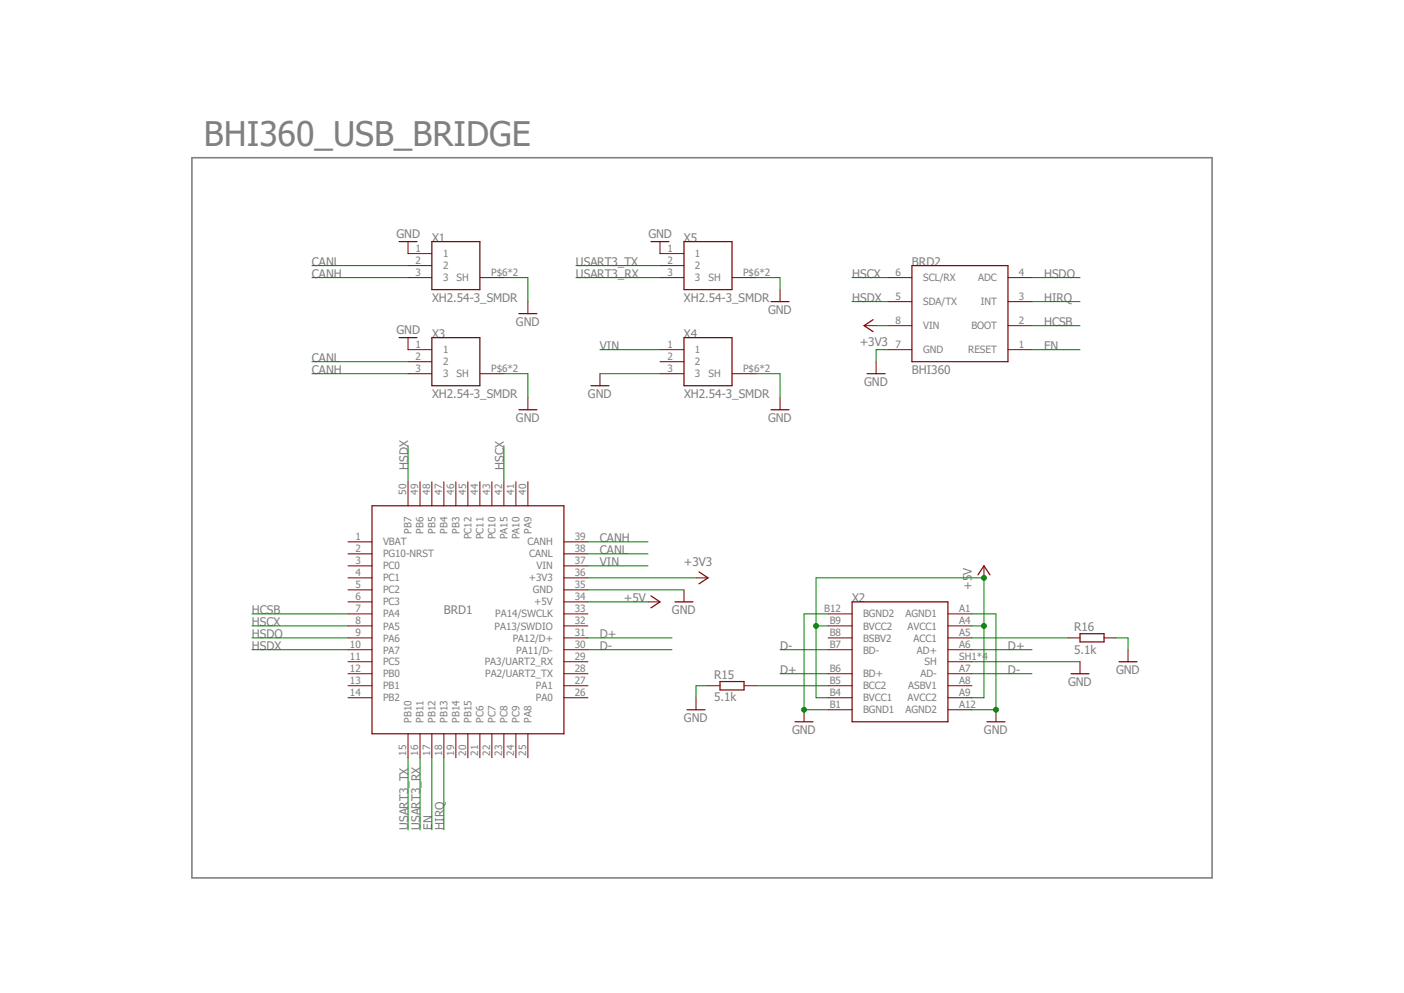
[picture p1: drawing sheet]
<svg xmlns="http://www.w3.org/2000/svg" width="297mm" height="210mm" viewBox="0 0 297 210" stroke-linecap="round" stroke-linejoin="round" font-family="sans-serif">
<path d="M40.6 33.4h215.8v152.3h-215.8z" fill="none" stroke="#808080" stroke-width=".34"/>
<g fill="none" stroke="#800000" stroke-width=".21">
<path d="M86.3 51.1v2.5h5.1M86.3 58.7h5.1M86.3 56.2h5.1M101.5 58.7h5.1M139.6 58.7h5.1M139.6 56.2h5.1M139.6 51.1v2.5h5.1M154.9 58.7h5M187.9 58.7h5M213.2 58.7h5.1M86.3 71.4v2.6h5.1M86.3 76.5h5.1"/>
<path d="M86.3 79h5.1M101.5 79h5.1M111.7 63.8v2.5M126.9 79v2.6M139.6 74h5.1M139.6 76.5h5.1M139.6 79h5.1M154.9 79h5M165 61.3v2.5M182.8 68.9h2.5M185.3 76.5v2.5M187.9 74h5"/>
<path d="M187.9 68.9h5M187.9 63.8h5M213.2 74h5.1M213.2 68.9h5.1M213.2 63.8h5.1M111.7 84.1v2.6M165 84.1v2.6M73.6 117.1h5.1M73.6 114.6h5.1M73.6 119.7h5.1M86.3 101.9v5.1M88.9 101.9v5.1"/>
<path d="M91.4 101.9v5.1M93.9 101.9v5.1M96.4 101.9v5.1M99 101.9v5.1M101.5 101.9v5.1M104.1 101.9v5.1M106.6 101.9v5.1M109.1 101.9v5.1M111.7 101.9v5.1M119.3 117.1h5.1M119.3 114.6h5.1M119.3 119.7h5.1"/>
<path d="M208.2 119.7v2.5M73.6 127.3h5.1M73.6 124.8h5.1M73.6 122.2h5.1M73.6 140h5.1M73.6 129.8h5.1M73.6 132.4h5.1M73.6 134.9h5.1M73.6 137.4h5.1M119.3 127.3h5.1M119.3 124.8h5.1M119.3 122.2h5.1"/>
<path d="M119.3 140h5.1M119.3 129.8h5.1M119.3 132.4h5.1M119.3 134.9h5.1M119.3 137.4h5.1M137.1 127.3h2.5M144.7 124.8v2.5M147.2 122.2h2.6M175.2 129.8h5.1M175.2 132.4h5.1M175.2 134.9h5.1M175.2 137.4h5.1"/>
<path d="M200.5 140h5.1M200.5 129.8h5.1M200.5 132.4h5.1M200.5 134.9h5.1M200.5 137.4h5.1M225.9 134.9h2.6M228.5 140v2.5M233.6 134.9h2.5M238.6 137.4v2.6M73.6 147.6h5.1M73.6 145h5.1M73.6 142.5h5.1"/>
<path d="M86.3 155.2v5.1M88.9 155.2v5.1M91.4 155.2v5.1M93.9 155.2v5.1M96.4 155.2v5.1M99 155.2v5.1M101.5 155.2v5.1M104.1 155.2v5.1M106.6 155.2v5.1M109.1 155.2v5.1M111.7 155.2v5.1M119.3 147.6h5.1"/>
<path d="M119.3 145h5.1M119.3 142.5h5.1M147.2 147.6v2.5M149.8 145h2.5M157.4 145h2.5M170.1 150.1v2.6M175.2 147.6h5.1M175.2 145h5.1M175.2 142.5h5.1M175.2 150.1h5.1M200.5 147.6h5.1M200.5 145h5.1"/>
<path d="M200.5 142.5h5.1M200.5 150.1h5.1M210.7 150.1v2.6"/>
</g>
<g fill="none" stroke="#800000" stroke-width=".25">
<path d="M84.4 51.1h3.8M91.4 51.1h10.1v10.2h-10.1zM137.7 51.1h3.8M144.7 51.1h10.2v10.2h-10.2zM192.9 56.2h20.3v20.3h-20.3zM84.4 71.4h3.8M91.4 71.4h10.1v10.2h-10.1zM109.8 66.3h3.8M144.7 71.4h10.2v10.2h-10.2zM163.1 63.8h3.8M183.4 79h3.8M184.7 67.6l-1.9 1.3 1.9 1.2"/>
<path d="M109.8 86.7h3.8M125 81.6h3.8M163.1 86.7h3.8M78.7 107h40.6v48.2h-40.6zM137.7 126l1.9 1.3-1.9 1.3M142.8 127.3h3.8M147.9 120.9l1.9 1.3-1.9 1.3M180.3 127.3h20.2v25.4h-20.2zM206.9 121.6l1.3-1.9 1.2 1.9M228.5 134h5.1v1.8h-5.1zM236.7 140h3.8M145.3 150.1h3.8"/>
<path d="M152.3 144.1h5.1v1.8h-5.1zM168.2 152.7h3.8M208.8 152.7h3.8M226.6 142.5h3.8"/>
</g>
<path d="M187.9 74h-2.6v2.5M124.4 124.8h20.3M175.2 129.8h-5.1v20.3h5.1M236.1 134.9h2.5v2.5M149.8 145h-2.6v2.6" fill="none" stroke="#008000" stroke-width=".21"/>
<circle cx="170.1" cy="150.1" r=".51" fill="#008000"/>
<g fill="none" stroke="#008000" stroke-width=".21">
<path d="M205.6 129.8h5.1v20.3h-5.1"/>
<circle cx="170.1" cy="150.1" r=".51"/>
</g>
<circle cx="210.7" cy="150.1" r=".51" fill="#008000"/>
<g fill="none" stroke="#008000" stroke-width=".21">
<path d="M66 58.7h20.3M66 56.2h20.3M106.6 58.7h5.1v5.1M159.9 58.7h5.1v2.6M180.3 58.7h7.6M218.3 58.7h10.2M66 79h20.3M66 76.5h20.3M106.6 79h5.1v5.1M126.9 79h12.7M159.9 79h5.1v5.1M180.3 63.8h7.6"/>
<path d="M185.3 68.9h2.6M218.3 68.9h10.2M218.3 74h10.2M218.3 63.8h10.2M86.3 94.3v7.6M106.6 94.3v7.6M124.4 117.1h12.7M124.4 114.6h12.7M53.3 129.8h20.3M53.3 134.9h20.3M53.3 132.4h20.3M53.3 137.4h20.3"/>
<path d="M124.4 122.2h22.8M124.4 134.9h17.8M124.4 137.4h17.8M165 137.4h10.2M205.6 140h22.9M205.6 134.9h20.3M205.6 132.4h2.6M205.6 137.4h12.7M208.2 122.2v25.4h-2.6M159.9 145h15.3M165 142.5h10.2M205.6 142.5h12.7"/>
<path d="M91.4 160.3v15.2M93.9 160.3v15.2"/>
<circle cx="210.7" cy="150.1" r=".51"/>
</g>
<circle cx="208.1" cy="132.4" r=".51" fill="#008000"/>
<g fill="none" stroke="#008000" stroke-width=".21">
<path d="M172.6 122.2v25.4h2.6M172.6 132.4h2.6"/>
<circle cx="208.1" cy="132.4" r=".51"/>
</g>
<circle cx="172.6" cy="132.4" r=".51" fill="#008000"/>
<g fill="none" stroke="#008000" stroke-width=".21">
<path d="M172.6 122.2h35.6"/>
<circle cx="172.6" cy="132.4" r=".51"/>
</g>
<circle cx="208.1" cy="122.2" r=".51" fill="#008000"/>
<g fill="none" stroke="#008000" stroke-width=".21">
<path d="M121.8 56.2h17.8M121.8 58.7h17.8M126.9 74h12.7M124.4 119.7h12.7M124.4 127.3h12.7M86.3 160.3v15.2M88.9 160.3v15.2"/>
<circle cx="208.1" cy="122.2" r=".51"/>
</g>
<text font-size="7.2" fill="#808080" x="43.1" y="30.8">BHI360_USB_BRIDGE</text>
<g font-size="2.5" fill="#808080">
<text x="83.9" y="50.3">GND</text>
<text x="91.4" y="51.1">X1</text>
<text x="137.2" y="50.3">GND</text>
<text x="144.7" y="51.1">X5</text>
<text x="66" y="56.2">CANL</text>
<text x="66" y="58.7">CANH</text>
<text x="121.8" y="56.2">USART3_TX</text>
<text x="121.8" y="58.7">USART3_RX</text>
<text x="180.3" y="58.7">HSCX</text>
<text x="192.9" y="56.2">BRD2</text>
<text x="220.9" y="58.7">HSDO</text>
<text x="91.4" y="63.8">XH2.54-3_SMDR</text>
<text x="144.7" y="63.8">XH2.54-3_SMDR</text>
<text x="180.3" y="63.8">HSDX</text>
<text x="220.9" y="63.8">HIRQ</text>
<text x="83.9" y="70.7">GND</text>
<text x="91.4" y="71.4">X3</text>
<text x="109.1" y="68.9">GND</text>
<text x="144.7" y="71.4">X4</text>
<text x="162.5" y="66.3">GND</text>
<text x="220.9" y="68.9">HCSB</text>
<text x="66" y="76.5">CANL</text>
<text x="126.9" y="74">VIN</text>
<text x="181.9" y="73.2">+3V3</text>
<text x="220.9" y="74">EN</text>
<text x="66" y="79">CANH</text>
<text x="182.8" y="81.6">GND</text>
<text x="192.9" y="79">BHI360</text>
<text x="91.4" y="84.1">XH2.54-3_SMDR</text>
<text x="109.1" y="89.2">GND</text>
<text x="124.4" y="84.1">GND</text>
<text x="144.7" y="84.1">XH2.54-3_SMDR</text>
<text x="162.5" y="89.2">GND</text>
<text x="86.3" y="99.4" transform="rotate(-90 86.3 99.4)">HSDX</text>
<text x="106.6" y="99.4" transform="rotate(-90 106.6 99.4)">HSCX</text>
<text x="126.9" y="117.1">CANL</text>
<text x="126.9" y="114.6">CANH</text>
<text x="126.9" y="119.7">VIN</text>
<text x="144.7" y="119.7">+3V3</text>
<text x="205.6" y="124.8" transform="rotate(-90 205.6 124.8)">+5V</text>
<text x="53.3" y="129.8">HCSB</text>
<text x="93.9" y="129.8">BRD1</text>
<text x="132" y="127.3">+5V</text>
<text x="142.2" y="129.8">GND</text>
<text x="180.3" y="127.3">X2</text>
<text x="53.3" y="134.9">HSDO</text>
<text x="53.3" y="132.4">HSCX</text>
<text x="53.3" y="137.5">HSDX</text>
<text x="126.9" y="134.9">D+</text>
<text x="126.9" y="137.5">D-</text>
<text x="165" y="137.5">D-</text>
<text x="213.2" y="137.5">D+</text>
<text x="227.2" y="133.4">R16</text>
<text x="151" y="143.6">R15</text>
<text x="165" y="142.5">D+</text>
<text x="213.2" y="142.5">D-</text>
<text x="227.2" y="138.2">5.1k</text>
<text x="236.1" y="142.5">GND</text>
<text x="151" y="148.3">5.1k</text>
<text x="225.9" y="145">GND</text>
<text x="144.7" y="152.7">GND</text>
<text x="167.6" y="155.2">GND</text>
<text x="208.1" y="155.2">GND</text>
<text x="86.3" y="175.5" transform="rotate(-90 86.3 175.5)">USART3_TX</text>
<text x="88.9" y="175.5" transform="rotate(-90 88.9 175.5)">USART3_RX</text>
<text x="91.4" y="175.5" transform="rotate(-90 91.4 175.5)">EN</text>
<text x="93.9" y="175.5" transform="rotate(-90 93.9 175.5)">HIRQ</text>
</g>
<g font-size="2.1" fill="#808080">
<text x="87.9" y="53.3">1</text>
<text x="141.2" y="53.3">1</text>
<text x="87.9" y="55.8">2</text>
<text x="87.9" y="58.4">3</text>
<text x="93.7" y="56.9">2</text>
<text x="93.7" y="54.4">1</text>
<text x="93.7" y="59.5">3</text>
<text x="96.6" y="59.5">SH</text>
<text x="103.9" y="58.4">P$6*2</text>
<text x="141.2" y="55.8">2</text>
<text x="141.2" y="58.4">3</text>
<text x="147" y="56.9">2</text>
<text x="147" y="54.4">1</text>
<text x="147" y="59.5">3</text>
<text x="149.9" y="59.5">SH</text>
<text x="157.2" y="58.4">P$6*2</text>
<text x="189.4" y="58.4">6</text>
<text x="195.3" y="59.5">SCL/RX</text>
<text x="206.9" y="59.5">ADC</text>
<text x="215.6" y="58.4">4</text>
<text x="189.4" y="63.5">5</text>
<text x="195.3" y="64.6">SDA/TX</text>
<text x="207.5" y="64.6">INT</text>
<text x="215.6" y="63.5">3</text>
<text x="189.4" y="68.5">8</text>
<text x="195.3" y="69.6">VIN</text>
<text x="205.5" y="69.6">BOOT</text>
<text x="215.6" y="68.5">2</text>
<text x="87.9" y="76.2">2</text>
<text x="87.9" y="73.6">1</text>
<text x="93.7" y="77.3">2</text>
<text x="93.7" y="74.7">1</text>
<text x="141.2" y="76.2">2</text>
<text x="141.2" y="73.6">1</text>
<text x="147" y="77.3">2</text>
<text x="147" y="74.7">1</text>
<text x="189.4" y="73.6">7</text>
<text x="195.3" y="74.7">GND</text>
<text x="204.8" y="74.7">RESET</text>
<text x="215.6" y="73.6">1</text>
<text x="87.9" y="78.7">3</text>
<text x="93.7" y="79.8">3</text>
<text x="96.6" y="79.8">SH</text>
<text x="103.9" y="78.7">P$6*2</text>
<text x="141.2" y="78.7">3</text>
<text x="147" y="79.8">3</text>
<text x="149.9" y="79.8">SH</text>
<text x="157.2" y="78.7">P$6*2</text>
<text x="85.9" y="104.6" transform="rotate(-90 85.9 104.6)">50</text>
<text x="88.5" y="104.6" transform="rotate(-90 88.5 104.6)">49</text>
<text x="91" y="104.6" transform="rotate(-90 91 104.6)">48</text>
<text x="93.6" y="104.6" transform="rotate(-90 93.6 104.6)">47</text>
<text x="96.1" y="104.6" transform="rotate(-90 96.1 104.6)">46</text>
<text x="98.6" y="104.6" transform="rotate(-90 98.6 104.6)">45</text>
<text x="101.2" y="104.6" transform="rotate(-90 101.2 104.6)">44</text>
<text x="103.7" y="104.6" transform="rotate(-90 103.7 104.6)">43</text>
<text x="106.3" y="104.6" transform="rotate(-90 106.3 104.6)">42</text>
<text x="108.8" y="104.6" transform="rotate(-90 108.8 104.6)">41</text>
<text x="111.3" y="104.6" transform="rotate(-90 111.3 104.6)">40</text>
<text x="87.1" y="112.9" transform="rotate(-90 87.1 112.9)">PB7</text>
<text x="89.6" y="112.9" transform="rotate(-90 89.6 112.9)">PB6</text>
<text x="92.2" y="112.9" transform="rotate(-90 92.2 112.9)">PB5</text>
<text x="94.7" y="112.9" transform="rotate(-90 94.7 112.9)">PB4</text>
<text x="97.2" y="112.9" transform="rotate(-90 97.2 112.9)">PB3</text>
<text x="112.4" y="112.9" transform="rotate(-90 112.4 112.9)">PA9</text>
<text x="75.2" y="116.8">2</text>
<text x="75.2" y="114.2">1</text>
<text x="75.2" y="119.3">3</text>
<text x="81" y="117.9">PG10-NRST</text>
<text x="81" y="115.4">VBAT</text>
<text x="99.7" y="114" transform="rotate(-90 99.7 114)">PC12</text>
<text x="102.3" y="114" transform="rotate(-90 102.3 114)">PC11</text>
<text x="104.8" y="114" transform="rotate(-90 104.8 114)">PC10</text>
<text x="107.4" y="114" transform="rotate(-90 107.4 114)">PA15</text>
<text x="109.9" y="114" transform="rotate(-90 109.9 114)">PA10</text>
<text x="111.6" y="115.4">CANH</text>
<text x="112" y="117.9">CANL</text>
<text x="121.6" y="114.2">39</text>
<text x="121.6" y="116.8">38</text>
<text x="121.6" y="119.3">37</text>
<text x="75.2" y="124.4">5</text>
<text x="75.2" y="121.8">4</text>
<text x="81" y="125.5">PC2</text>
<text x="81" y="123">PC1</text>
<text x="81" y="120.4">PC0</text>
<text x="111.9" y="123">+3V3</text>
<text x="112.7" y="125.5">GND</text>
<text x="113.5" y="120.4">VIN</text>
<text x="121.6" y="124.4">35</text>
<text x="121.6" y="121.8">36</text>
<text x="75.2" y="126.9">6</text>
<text x="75.2" y="129.5">7</text>
<text x="75.2" y="132">8</text>
<text x="81" y="128.1">PC3</text>
<text x="81" y="130.6">PA4</text>
<text x="104.8" y="130.6">PA14/SWCLK</text>
<text x="113" y="128.1">+5V</text>
<text x="121.6" y="126.9">34</text>
<text x="121.6" y="132">32</text>
<text x="121.6" y="129.5">33</text>
<text x="174.4" y="129.5">B12</text>
<text x="175.5" y="132">B9</text>
<text x="182.6" y="130.6">BGND2</text>
<text x="191.6" y="130.6">AGND1</text>
<text x="202.9" y="132">A4</text>
<text x="202.9" y="129.5">A1</text>
<text x="74" y="137.1">10</text>
<text x="75.2" y="134.5">9</text>
<text x="81" y="133.1">PA5</text>
<text x="81" y="135.7">PA6</text>
<text x="104.6" y="133.1">PA13/SWDIO</text>
<text x="108.5" y="135.7">PA12/D+</text>
<text x="121.6" y="137.1">30</text>
<text x="121.6" y="134.5">31</text>
<text x="175.5" y="137.1">B7</text>
<text x="175.5" y="134.5">B8</text>
<text x="182.6" y="135.7">BSBV2</text>
<text x="182.6" y="133.1">BVCC2</text>
<text x="192" y="133.1">AVCC1</text>
<text x="193.3" y="135.7">ACC1</text>
<text x="202.9" y="137.1">A6</text>
<text x="202.9" y="134.5">A5</text>
<text x="74" y="142.2">12</text>
<text x="74" y="139.6">11</text>
<text x="81" y="143.3">PB0</text>
<text x="81" y="140.7">PC5</text>
<text x="81" y="138.2">PA7</text>
<text x="102.5" y="140.7">PA3/UART2_RX</text>
<text x="102.6" y="143.3">PA2/UART2_TX</text>
<text x="109.2" y="138.2">PA11/D-</text>
<text x="121.6" y="142.2">28</text>
<text x="121.6" y="139.6">29</text>
<text x="175.5" y="142.2">B6</text>
<text x="182.6" y="138.2">BD-</text>
<text x="182.6" y="143.3">BD+</text>
<text x="194" y="138.2">AD+</text>
<text x="194.7" y="143.3">AD-</text>
<text x="195.6" y="140.7">SH</text>
<text x="202.9" y="142.2">A7</text>
<text x="202.9" y="139.6">SH1*4</text>
<text x="74" y="147.2">14</text>
<text x="74" y="144.7">13</text>
<text x="81" y="148.3">PB2</text>
<text x="81" y="145.8">PB1</text>
<text x="113.4" y="148.3">PA0</text>
<text x="113.4" y="145.8">PA1</text>
<text x="121.6" y="147.2">26</text>
<text x="121.6" y="144.7">27</text>
<text x="175.5" y="144.7">B5</text>
<text x="175.5" y="147.2">B4</text>
<text x="175.5" y="149.8">B1</text>
<text x="182.6" y="145.8">BCC2</text>
<text x="182.6" y="148.3">BVCC1</text>
<text x="192" y="148.3">AVCC2</text>
<text x="192.1" y="145.8">ASBV1</text>
<text x="202.9" y="149.8">A12</text>
<text x="202.9" y="147.2">A9</text>
<text x="202.9" y="144.7">A8</text>
<text x="87.1" y="152.9" transform="rotate(-90 87.1 152.9)">PB10</text>
<text x="89.6" y="152.9" transform="rotate(-90 89.6 152.9)">PB11</text>
<text x="92.2" y="152.9" transform="rotate(-90 92.2 152.9)">PB12</text>
<text x="94.7" y="152.9" transform="rotate(-90 94.7 152.9)">PB13</text>
<text x="97.2" y="152.9" transform="rotate(-90 97.2 152.9)">PB14</text>
<text x="99.7" y="152.9" transform="rotate(-90 99.7 152.9)">PB15</text>
<text x="102.3" y="152.9" transform="rotate(-90 102.3 152.9)">PC6</text>
<text x="104.8" y="152.9" transform="rotate(-90 104.8 152.9)">PC7</text>
<text x="107.4" y="152.9" transform="rotate(-90 107.4 152.9)">PC8</text>
<text x="109.9" y="152.9" transform="rotate(-90 109.9 152.9)">PC9</text>
<text x="112.4" y="152.9" transform="rotate(-90 112.4 152.9)">PA8</text>
<text x="182.6" y="150.9">BGND1</text>
<text x="191.6" y="150.9">AGND2</text>
<text x="85.9" y="159.9" transform="rotate(-90 85.9 159.9)">15</text>
<text x="88.5" y="159.9" transform="rotate(-90 88.5 159.9)">16</text>
<text x="91" y="159.9" transform="rotate(-90 91 159.9)">17</text>
<text x="93.6" y="159.9" transform="rotate(-90 93.6 159.9)">18</text>
<text x="96.1" y="159.9" transform="rotate(-90 96.1 159.9)">19</text>
<text x="98.6" y="159.9" transform="rotate(-90 98.6 159.9)">20</text>
<text x="101.2" y="159.9" transform="rotate(-90 101.2 159.9)">21</text>
<text x="103.7" y="159.9" transform="rotate(-90 103.7 159.9)">22</text>
<text x="106.3" y="159.9" transform="rotate(-90 106.3 159.9)">23</text>
<text x="108.8" y="159.9" transform="rotate(-90 108.8 159.9)">24</text>
<text x="111.3" y="159.9" transform="rotate(-90 111.3 159.9)">25</text>
</g>
</svg>
